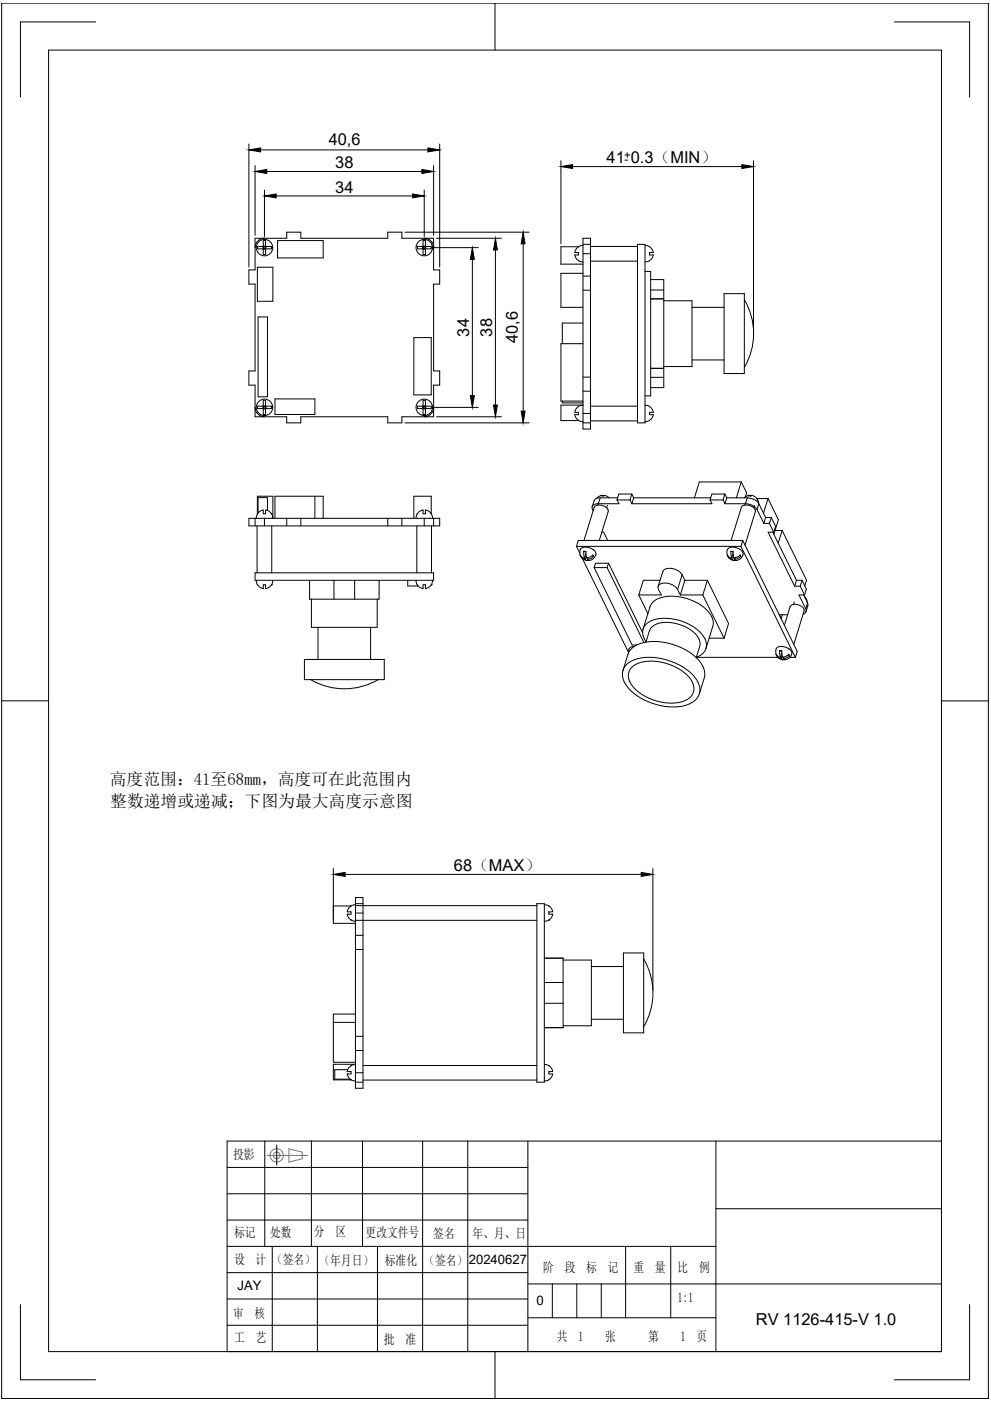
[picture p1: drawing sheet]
<svg xmlns="http://www.w3.org/2000/svg" width="420mm" height="594mm" viewBox="0 0 420 594" stroke-linecap="round" stroke-linejoin="round" font-family="sans-serif">
<!-- layer: 7_ALL_FEATURES -->
<g fill="none" stroke="#000" stroke-width=".42">
<path d="M109.2 105.5h2.4M111.5 104.5v1M111.6 104.5h-2.4v1M111.6 102.1v2.4M111.6 105.5v2.5M111.6 104.5l.2 .2M111.6 105.6h1M111.6 104.4h1M111.6 102h1M111.6 107.9h1M111.8 105.4l-.2 .1M111.8 104.7v.7"/>
<path d="M111.8 105.4h.7M111.8 104.7h.7M112.5 104.7v.7M112.5 105.4l.1 .1M112.6 104.5h2.5v1M112.6 104.5l-.1 .2M112.6 102.1v2.4M112.6 105.5v2.5M112.6 105.5h2.5M112.8 104.5v1M176.9 105.5h2.5M179.2 104.5v1"/>
<path d="M179.4 104.5h-2.5v1M179.4 102.1v2.4M179.4 105.5v2.5M179.4 105.6h1M179.4 104.4h1M179.4 104.5l.1 .2M179.4 102h1M179.4 107.9h1M179.5 105.4l-.1 .1M179.5 104.7v.7M179.5 105.4h.7M179.5 104.7h.7"/>
<path d="M180.2 104.7v.7M180.2 105.4l.2 .1M180.4 104.5h2.4v1M180.4 104.5l-.2 .2M180.4 102.1v2.4M180.4 105.5v2.5M180.4 105.5h2.4M180.5 104.5v1M245.3 104.6h.1M245.3 110.6h.1M245.3 104.6l-1.1 1.1-.5 1.4h1.6v1h-1.6l.5 1.4 1.1 1M275.3 104.6h.1"/>
<path d="M275.3 110.6h.1M275.3 104.6l1.1 1.1 .6 1.4h-1.6l-.1 1h1.7l-.6 1.4-1.1 1M109.2 173.3h2.4M111.5 172.2v1.1M111.6 173.3v2.4h1M111.6 172.2h-2.4v1M111.6 172.2l.2 .2M111.6 173.4h1M111.6 172.1h1M111.8 172.4v.7M111.8 173.1h.7M111.8 172.4h.7"/>
<path d="M111.8 173.1l-.2 .2M112.5 173.1l.1 .2M112.5 172.4v.7M112.6 172.2h2.5v1M112.6 173.3h2.5M112.6 169.8v2.4M112.6 173.3v2.4M112.6 172.2l-.1 .2M112.6 169.8h-1v2.4M112.8 172.2v1.1M176.9 173.3h2.5M179.2 172.2v1.1"/>
<path d="M179.4 172.2v-2.4l.5-.1 .5 .1v2.4M179.4 173.3v2.4l.5 .1 .5-.1v-2.4M179.4 172.2h-2.5v1M179.4 173.4h1M179.4 172.1h1M179.4 172.2l.1 .2M179.5 173.1h.7M179.5 172.4h.7M179.5 172.4v.7M179.5 173.1l-.1 .2M180.2 173.1l.2 .2M180.2 172.4v.7"/>
<path d="M180.4 172.2h2.4v1M180.4 173.3h2.4M180.4 172.2l-.2 .2M180.5 172.2v1.1M243.7 174.9h1.6M245.3 172.4h.1M245.3 174.8v1h-1.6l.5 1.4 1.1 1.1M245.3 178.3h.1M245.3 172.4l-1.1 1-.5 1.4M275.3 172.4h.1M275.3 174.9h1.7M275.3 172.4l1.1 1 .6 1.4"/>
<path d="M275.4 174.8l-.1 1h1.7l-.6 1.4-1 1.1M109.1 217.9h.1M109.2 217.9l-.5 1.9M109.2 217.9l1-1.1 1.5-.5-.1 1.6M111.6 217.9h1M112.6 216.3v1.6M112.6 216.3l1.5 .5 1 1.1M115.1 217.9h.1M115.1 217.9l.5 1.9M176.9 217.9h.1M176.9 217.9l-.5 1.9M176.9 217.9l1.1-1.1 1.4-.5v1.6"/>
<path d="M179.4 217.9h1M182.8 217.9h.1M182.8 217.9l-1-1.1-1.4-.5v1.6M182.9 217.9l.5 1.9M254.7 210.3h1zM255.7 210.3h.1M256.2 210l-.5 .3M317.1 210.3h1zM318.1 210.3h.1M318.6 210l-.5 .3M320.8 211.3l.5 .9M245.9 235.3l.8 .9 1.1 .4"/>
<path d="M246 235.3l.3 .6M246.3 235.9l.5 .8 1.3 .5M246.3 235.9v.1M247.5 233.8h.9l.3 2.8 1.5-.4 1.2-.9 .3 .7M247.5 233.8l.3 2.8M247.5 233.8l.9 .3M248.1 237.2l.6 .5 .6-.2M248.4 234.8l-.6 1.8M248.4 235l-.1 .1M248.6 235.9l-.5 1.3M249.1 237.2l.2 .3M249.2 236.5v.3"/>
<path d="M249.3 237.5l.5 .2M249.3 236.5l-.2 .7M251.1 235.6l.6 .4M251.7 236l-1.2 .8-1.4 .4M308.3 235.3l.8 .9 1.1 .4M308.4 235.3l.3 .6M308.7 235.9l.5 .8 1.3 .5M308.7 235.9l-.1 .1M309.9 233.8h.9l.3 2.8 1.5-.4 1.2-.9 .3 .7M309.9 233.8l.3 2.8M309.9 233.8l.9 .3M310.5 237.2l.4 .4 .7-.1"/>
<path d="M310.8 235l-.1 .1M310.8 234.8l-.6 1.8M310.9 235.9l-.4 1.3M311.4 237.2l.2 .3M311.5 236.5l.1 .3M311.6 237.5l.6 .2M311.7 236.5l-.3 .7M313.5 235.6l.6 .4M314.1 236l-1.2 .8-1.5 .4M108.7 246.1l.5 1.9M109.1 248h.1M109.2 248l1 1 1.5 .6-.1-1.6"/>
<path d="M111.6 248h1M112.6 248v1.6M115.1 248h.1M115.1 248l-1 1-1.5 .6M115.6 246.1l-.5 1.9M176.4 246.1l.5 1.9M176.9 248h.1M176.9 248l1.1 1 1.4 .6v-1.6M179.4 248h1M182.8 248h.1M182.8 248l-1 1-1.4 .6v-1.6M183.4 246.1l-.5 1.9"/>
<path d="M341.5 253.4l.5 .9M329 277.4l1 1.1 .9 .2M329.1 277.4l.3 .6M329.3 278l.6 .8 1.3 .5M329.4 278l-.1 .1M330.5 275.9h1l.3 2.8 1.4-.4 1.3-.9 .3 .7M330.5 275.9l.4 2.8M330.5 275.9l1 .3M331.2 279.3l.6 .5 .5-.2M331.5 277.1h-.1M331.5 276.9l-.6 1.8M331.6 278l-.4 1.3"/>
<path d="M332.1 279.3l.2 .3M332.2 278.7v.2M332.3 279.6h.1M332.3 279.6l.6 .2M332.3 278.6l-.2 .7M334.2 277.7l.6 .4M334.8 278.1l-1.3 .8-1.4 .4M147.2 387.7h1.6M147.2 387.6l.6 1.5 1 1M148.8 390.1l1.9 .5M148.8 390.1h.1M150.7 383.7l-1.9 .5-1.3 1.5-.3 1 1.6-.1v1"/>
<path d="M232.7 390.1h.1M232.7 387.7h1.6M232.7 384.2h.1M232.7 384.2l1.1 1 .5 1.4-1.6 .1M232.7 386.6v1M234.3 387.6l-.5 1.5-1.1 1M147.2 455.4h1.6M147.2 455.4l.6 1.4 1 1M148.8 457.9l1.9 .5M148.8 457.9h.1M150.7 451.4l-1.9 .5-1.3 1.5-.3 1h1.6v1M232.7 455.4h1.6"/>
<path d="M232.7 451.9h.1M232.7 457.9h.1M232.7 451.9l1.1 1.1 .5 1.4h-1.6M232.7 454.4v1M234.3 455.4l-.5 1.4-1.1 1"/>
</g>
<!-- layer: 0 -->
<g fill="none" stroke="#000" stroke-width=".42">
<path d="M105.5 61.1v52.1M108.1 70.2v29.6M110.5 63.6h70.9M113.1 72.7h65.7M183.8 70.2v29.6M186.4 61.1v52.1M237.8 68.1v35.3M242.8 70.6h71.7M319.5 68.1v72.1M112.1 80.6v19.7M117.1 83.1h57.8M171.6 98.5h52.7"/>
<path d="M179.9 80.6v19.7M108.1 101h13.5v-2.5h5.9v2.5h36.9v-2.5h6v2.5h13.4v13.5h2.6v6h-2.6v36.8h2.6v6h-2.6v13.4h-13.4v2.6h-6v-2.6h-36.9v2.6h-5.9v-2.6h-13.5v-13.4h-2.6v-6h2.6v-36.8h-2.6v-6h2.6zM109.1 113.3h6.6v14.4h-6.6zM112.1 101a4 4 0 0 0-4 4M117.7 102h19.3v7.4h-19.3zM179.9 101a4 4 0 0 1 4 4M184.1 105h18.7M185.1 101h27.4M200.3 110v57.8M210 106v65.8M221.8 103.4v71M245.3 104.6h-7.5v7.4h9.4"/>
<path d="M247.2 101h3.1v80.9h-3.1zM247.2 115.9h-9.4v14.4h9.4M247.2 117.1h3.1M247.2 107.6h3.1M247.2 103.6h3.1M250.3 110.7h20M250.3 104.5h20M270.3 103.6h3.2v75.7h-3.2zM273.5 115.1h2.4v52.8h-2.4M275.9 118.6h5.5v45.8h-5.5M109.4 134.4h4v33.9h-4zM247.2 137h-8.8v8.7"/>
<path d="M247.2 123h3.1M275.9 126.7h5.5M275.9 123h5.5M281.4 127.5h12v27.9h-12M293.4 130.3h13.6M307 124.5h8.6v33.9h-8.6zM315.6 127.1a28.2 28.2 0 0 1 0 28.7M175.5 143.2h7.3v24.3h-7.3zM247.2 145.7h-9.4v24.4h9.4M247.2 159.9h3.1M275.9 156.2h5.5M293.4 152.6h13.6"/>
<path d="M108.1 172.7a4 4 0 0 0 4 4M116.6 169.1h16.9v6.7h-16.9zM171.6 179.3h52.7M183.9 172.7a4 4 0 0 1-4 4M184.1 172.7h18.7M185.1 176.7h27.4M238.4 170.1v.7h8.8M247.2 179.3h3.1M247.2 171.8h-9.4v6.5h7.5M247.2 175.3h3.1M247.2 165.9h3.1M250.3 178.5h20"/>
<path d="M250.3 172.2h20M275.9 160h5.5M105.5 219.8h80.9v3.2h-80.9zM108.1 219.8v3.2M109.1 217.9v-7.5h6.6v9.4M112.1 219.8v3.2M113.4 216.5v-5.5h-4v6.5M116.6 219.8v-9.4h20.4v9.4M121.6 219.8v3.2M127.5 219.8v3.2M133.5 210.4v9.4M164.4 219.8v3.2"/>
<path d="M170.4 219.8v3.2M179.9 219.8v3.2M182.8 217.9v-7.5h-7.3v9.4M183.8 219.8v3.2M251.1 214.9l.4 1.7M253.7 213.6l-1.9 .4-.7 .9M254.5 211.1l-2.2 .6-1.2 3.2M254.5 211.1l-.8 2.5M254.5 211.1h7.4M261.6 212l.8 1.6h-8.7M261.6 212h5.5M267.1 212l.8 1.6"/>
<path d="M267.9 209.5h-5.5l-.8 2.5M267.9 209.5l-.8 2.5M267.9 209.5l.8 1.6M268.7 211.1l-.8 2.5M268.7 211.1h32.6M301.1 212l.7 1.6h-33.9M301.1 212h5.5M306.6 212l.8 1.6M307.3 209.5h-5.5l-.7 2.5M307.3 209.5l-.7 2.5M307.3 209.5l.8 1.6M307.4 213.6h8.6"/>
<path d="M308.1 211.1l-.7 2.5M308.1 211.1h8.8M314.3 204.4h-17.8l-2.1 6.7M314.3 204.4l-2.1 6.7M314.3 204.4l2.3 4.5-.6 1.8M316 213.6a5.9 5.9 0 0 1 5 2.5M316.9 211.1a5.9 5.9 0 0 1 4.8 2.5M316.9 211.1l-.9 2.5M320.9 211.4h4.7M321 216.1l2.8 5.8M321.7 213.6l-.7 2.5M321.7 213.6l2.9 5.8"/>
<path d="M324.6 219.4l-.8 2.5M324.6 219.4h2.4M325.6 211.4l-1.9 6.2M325.6 211.4l4.4 9-1.9 6.2M327 219.4l-.8 2.5M327 219.4l1.8 3.8-.8 2.5M109 223v19.9M115.2 223v19.9M176.7 223v19.9M183 223v19.9M244.4 231.7l1.4 2.8M244.4 231.7h69.7"/>
<path d="M246.9 236.8l19.6 39.8M247.6 229.2l4.3-14a3.7 3.7 0 0 1 5.6 .5l.3 1.3-3.7 12.2M255.2 225.7h.7l1.8 3.5M258 238.8h-5.5l-.6 1.9M258 238.8l-.6 1.9M258 238.8l14.5 29.5M310 229.2l4.3-14a3.7 3.7 0 0 1 5.6 .5l.3 1.3-4.3 14.2M314.1 231.7l23.1 47.1M314.9 229.2h-69.7l-.8 2.5M314.9 229.2l-.8 2.5M314.9 229.2l23.1 47.1-.8 2.5M323.8 221.9h2.4"/>
<path d="M326.2 221.9l1.8 3.8M327.6 225.7l10.1 20.4M328 225.7h-2.3l11.2 22.9M328.6 224.9h3M331.6 224.9l-1.7 5.4M331.6 224.9l10.4 21.1-.8 2.4M108.1 242.9h75.7v3.2h-75.7zM131.3 246.1v8h29.4v-8M132 254.1v11.9h27.9v-11.9M141.6 246.1v8M150.4 246.1v8M172.9 246.1v2.4h4.4"/>
<path d="M251.9 240.7l16.1 32.8h1.9M251.9 240.7h5.5M257.4 240.7l15.6 31.7M270.8 252.3l3.9 7.9M279 248.7l.1 .9 1.3 2.7h-9.6M279 248.7a4.1 4.1 0 0 1 5.5-1l1.6 .9 1.2 1.4M279.9 246.1h-7.2l-1.9 6.2M287.3 250l1.1 2.3M288.4 252.3h9.6M289.2 243.7a5.9 5.9 0 0 0-7.9-1.8l-2.3 6.8M289.2 243.7l-1.9 6.3M289.2 243.7l1.2 2.4"/>
<path d="M290.4 246.1h9.5M290.4 246.1l-2 6.2M298 252.3l9 18.3M299.9 246.1l-1.9 6.2M299.9 246.1l9 18.3-1.9 6.2M336.9 248.6h2.4M337.7 246.1h2.3M337.7 246.1l-.8 2.5M339.3 248.6l1.8 3.7M340 246.1l-.7 2.5M340 246.1l1.9 3.7-.8 2.5M340.7 252.3l1.7 3.4"/>
<path d="M341.1 252.3h-2.4l2.9 5.9M341.6 258.2l.1 1.2M341.7 259.4l-1.2 1.1M342.4 255.7l.2 .9-.9 2.8M342.4 255.7l-.8 2.5M129.1 279.6h33.8v8.6h-33.8zM134.8 266v13.6M157.1 266v13.6M272.7 266.7a6.2 6.2 0 0 0 1.2 5.4M272.7 266.7l2.9-9.3a7.3 7.3 0 0 1 6.9-4.5 21.3 21.3 0 0 1 18.8 7.7 5.9 5.9 0 0 1 .9 5l-2.9 9.3M272.7 266.7a7.3 7.3 0 0 1 6.9-4.4 21.2 21.2 0 0 1 18.8 7.7 6.1 6.1 0 0 1 .9 4.9M273.9 272.3l1.4-4.8a6.8 6.8 0 0 1 7.1-3.6 15.9 15.9 0 0 1 13.9 6.9l.5 2.5-1.6 5.6"/>
<path d="M295.2 278.8h34.6M299.3 274.9a6.3 6.3 0 0 1-4 3.8M300.6 270.6h6.4M331.1 262.3h.1M331.7 260.7l-.5 1.6M332.6 265.1l2.4-7.9a3.7 3.7 0 0 1 5.9 1.7l-4.4 14.3M333.9 260.7h-3.5l.8 1.6M334.8 278.8h2.4M131.7 288.2a28.2 28.2 0 0 0 28.7 0M264.1 284.3l2.1-6.8a8.8 8.8 0 0 1 8.4-5.3 25.9 25.9 0 0 1 22.8 9.3 7.3 7.3 0 0 1 1.2 6.1l-2.1 6.6M264.1 284.3a8.7 8.7 0 0 0 3.4 8.7 26.1 26.1 0 0 0 24 5.8 7.5 7.5 0 0 0 5-4.6M264.1 284.3a8.4 8.4 0 0 1 7.3-5.3 26.5 26.5 0 0 1 23.3 8.3 7.7 7.7 0 0 1 1.8 6.9"/>
<path d="M267.8 283a14.3 14.3 0 0 1 12.9-2.1 18.7 18.7 0 0 1 13 8.9 5.5 5.5 0 0 1-3.8 7.5 21.5 21.5 0 0 1-22.2-7.1 5.5 5.5 0 0 1 .1-7.2zM141.3 368.3v23.2h9.4M146.3 370.8h125.6M276.8 368.3v51.5M141.3 384.2h7.5M150.7 380.6h3.2v80.9h-3.2zM150.7 396.6h3.2M150.7 390.3h76.9M150.7 387.2h3.2M150.7 384h76.9M150.7 383.2h3.2M227.6 383.2h3.2v75.7h-3.2z"/>
<path d="M150.7 402.6h3.2M230.8 406.3h7.9v29.5h-7.9M230.8 416.6h7.9M238.7 407.1h12v27.9h-12M250.7 409.9h13.6M264.3 404.1h8.6v33.9h-8.6zM272.9 406.7a28.2 28.2 0 0 1 0 28.7M141.3 433.5h9.4M150.7 430h-9.4v20.5h9.4M150.7 439.4h3.2M230.8 425.4h7.9M250.7 432.2h13.6"/>
<path d="M147.4 453.6h-5.5v4h6.5M150.7 458.9h3.2M150.7 451.3h-9.4v6.6h7.5M150.7 454.9h3.2M150.7 445.5h3.2M153.9 458h73.7M153.9 451.8h73.7M96.3 495h127.5M112.3 483.9v44.6M117.3 485.5v8.5M132 483.8v44.6M153.7 483.9v44.6"/>
<path d="M179.2 483.9v89.2M198.3 483.9v89.2M223.8 483.9v89.2M303.5 483.9v89.2M399.1 483.9h-302.8v89.2M96.3 506.2h127.5M96.3 517.3h127.5M303.5 512.6h95.6M96.3 528.5h207.2M96.3 539.7h127.5M115.4 528.5v44.6M134.6 528.5v44.6"/>
<path d="M160 528.5v44.6M265.2 528.5v30.3M284.4 528.5v30.3M96.3 550.8h127.5M223.8 558.8h79.7M223.8 544.4h175.3M234.2 544.4v14.4M244.5 544.4v14.4M254.9 544.4v14.4M20.6 573.1h378.5M96.3 562h127.5"/>
</g>
<!-- layer: 3_ALL_AXES -->
<g fill="none" stroke="#000" stroke-width=".42">
<path d="M245.3 110.6l1.9 .5M247.2 104.1l-1.9 .5M273.5 104.1l1.9 .5M275.4 110.6l-1.9 .5M245.3 178.3l1.9 .5M247.2 171.8l-1.9 .5M273.5 171.8l1.9 .5M275.4 178.3l-1.9 .5M253.7 213.1l-.3 1.1M255.2 210l-1 .4-1.3 1M256.2 210l2 1.1M257.5 214.3l-.3 1"/>
<path d="M316.1 213.1l-.3 1.1M317.6 210l-2 1.1M318.6 210l1.5 .6 .7 .7M319.9 214.3l-.3 1M321.3 212.2l.3 1.1M246.6 236.4l.7 .7 1.5 .6M251.5 233a3.8 3.8 0 0 0-5.5 .1l.1 2.4M251.5 233a2.14 2.14 0 0 1 1.1 2.1M251.5 233v.1M252.7 235.2l-.9 1.4-2 1.1M308.9 236.4l.8 .7 1.4 .6M313.9 233v.1"/>
<path d="M313.9 233a2.2 2.2 0 0 1 1.2 2.1 2.2 2.2 0 0 1-1.3 1.9l-1.6 .7M313.9 233a3.9 3.9 0 0 0-5.5 .1v2.4M336.7 255.3l-.2 1M341.1 253l.4 .4M342 254.3l.2 1M268.9 274.1a2.12 2.12 0 0 0-2.4 2.7M329.1 275.2v2.4M329.6 278.5l1.2 1 1 .3M334.5 275.1h.1M334.5 275.2a2.14 2.14 0 0 1 1.2 2.1M334.5 275.2a3.9 3.9 0 0 0-5.5 0M335.7 277.2l-.8 1.5-2 1.1"/>
<path d="M230.8 383.7l1.9 .5M232.7 390.1l-1.9 .5M230.8 451.4l1.9 .5M232.7 457.9l-1.9 .5"/>
<circle cx="112.1" cy="105" r="3.5"/>
<circle cx="179.9" cy="105" r="3.5"/>
<circle cx="112.1" cy="172.7" r="3.5"/>
<circle cx="179.9" cy="172.7" r="3.5"/>
</g>
<path d="M.7 1.3h418.3v591.7h-418.3zM209.9 1.3v19.9M.7 297.2h19.9M399.1 297.2h19.9M209.9 573.1v19.9" fill="none" stroke="#000" stroke-width=".42"/>
<path d="M40.5 9.3h-31.8v31.9M379.2 9.3h31.9v31.9M8.7 553.2v31.9h31.8M411.1 553.2v31.9h-31.9M20.6 573.1v-551.9h378.5v551.9h-302.8" fill="none" stroke="#000" stroke-width=".42"/>
<!-- layer: VhF -->
<g fill="none" stroke="#767676" stroke-width=".42">
<path d="M113.1 490h17.4M122.5 487.2l5.6 1.4v2.7l-5.6 1.5z"/>
<circle cx="117.3" cy="489.9" r="2.82"/>
<circle cx="117.3" cy="489.9" r="1.42"/>
</g>
<!-- layer: 0 -->
<g fill="#000" stroke="#000" stroke-width=".42">
<path d="M105.5 63.6l5-.9v1.7zM108.1 72.7l5-.8v1.7zM178.8 71.9l5 .8-5 .9zM181.4 62.7l5 .9-5 .8zM237.8 70.6l5-.8v1.6zM314.5 69.8l5 .8-5 .8zM112.1 83.1l5-.9v1.7zM174.9 82.2l5 .9-5 .8zM200.3 105l.8 5h-1.7zM210 101l.9 5h-1.7zM221.8 98.5l.8 4.9h-1.6zM199.4 167.8h1.7l-.8 4.9z"/>
<path d="M209.2 171.8h1.7l-.9 4.9zM221 174.4h1.6l-.8 4.9zM141.3 370.8l5-.9v1.7zM271.9 369.9l4.9 .9-4.9 .8z"/>
</g>
<g font-size="7.1">
<text x="46.6" y="332.9">高度范围：41至68mm，高度可在此范围内</text>
<text x="46.7" y="342.1">整数递增或递减；下图为最大高度示意图</text>
</g>
<g font-size="7">
<text x="139.3" y="61.3">40,6</text>
<text x="142.1" y="71.4">38</text>
<text x="257.2" y="69.1">41</text>
<text x="267.4" y="69.1">0.3（MIN）</text>
<text x="142.1" y="81.7">34</text>
<text x="198.9" y="142.7" transform="rotate(-90 198.9 142.7)">34</text>
<text x="208.7" y="142.7" transform="rotate(-90 208.7 142.7)">38</text>
<text x="219.6" y="145.5" transform="rotate(-90 219.6 145.5)">40,6</text>
<text x="192.4" y="369.3">68（MAX）</text>
<text x="320.5" y="561.7">RV 1126-415-V 1.0</text>
</g>
<g font-size="5.7">
<text x="98.8" y="491.6">投影</text>
<text x="99.2" y="524.5">标记</text>
<text x="114.5" y="524.5">处数</text>
<text x="133.1" y="524.2">分　区</text>
<text x="155" y="524.4">更改文件号</text>
<text x="183.7" y="524.7">签名</text>
<text x="200.3" y="525.1">年、月、日</text>
<text x="99.3" y="536.1">设　计 （签名）</text>
<text x="130.9" y="536.4">（年月日）</text>
<text x="163.2" y="536.3">标准化</text>
<text x="179.9" y="536.6">（签名）</text>
<text x="230.3" y="539.2">阶　段　标　记</text>
<text x="268.5" y="539.4">重　量</text>
<text x="287.3" y="539.4">比　例</text>
<text x="287.2" y="552">1:1</text>
<text x="98.8" y="559">审　核</text>
<text x="99.3" y="569.2">工　艺</text>
<text x="162.8" y="569.8">批　准</text>
<text x="236.1" y="568.6">共　1　　张　　　第　　1　页</text>
</g>
<g font-size="5.6">
<text x="198.7" y="536.1">20240627</text>
<text x="100.7" y="547.2">JAY</text>
<text x="227.5" y="553.6">0</text>
</g>
<g font-size="4.9">
<text x="264.6" y="67.5">+</text>
<text x="264.7" y="69.1">-</text>
</g>
</svg>
